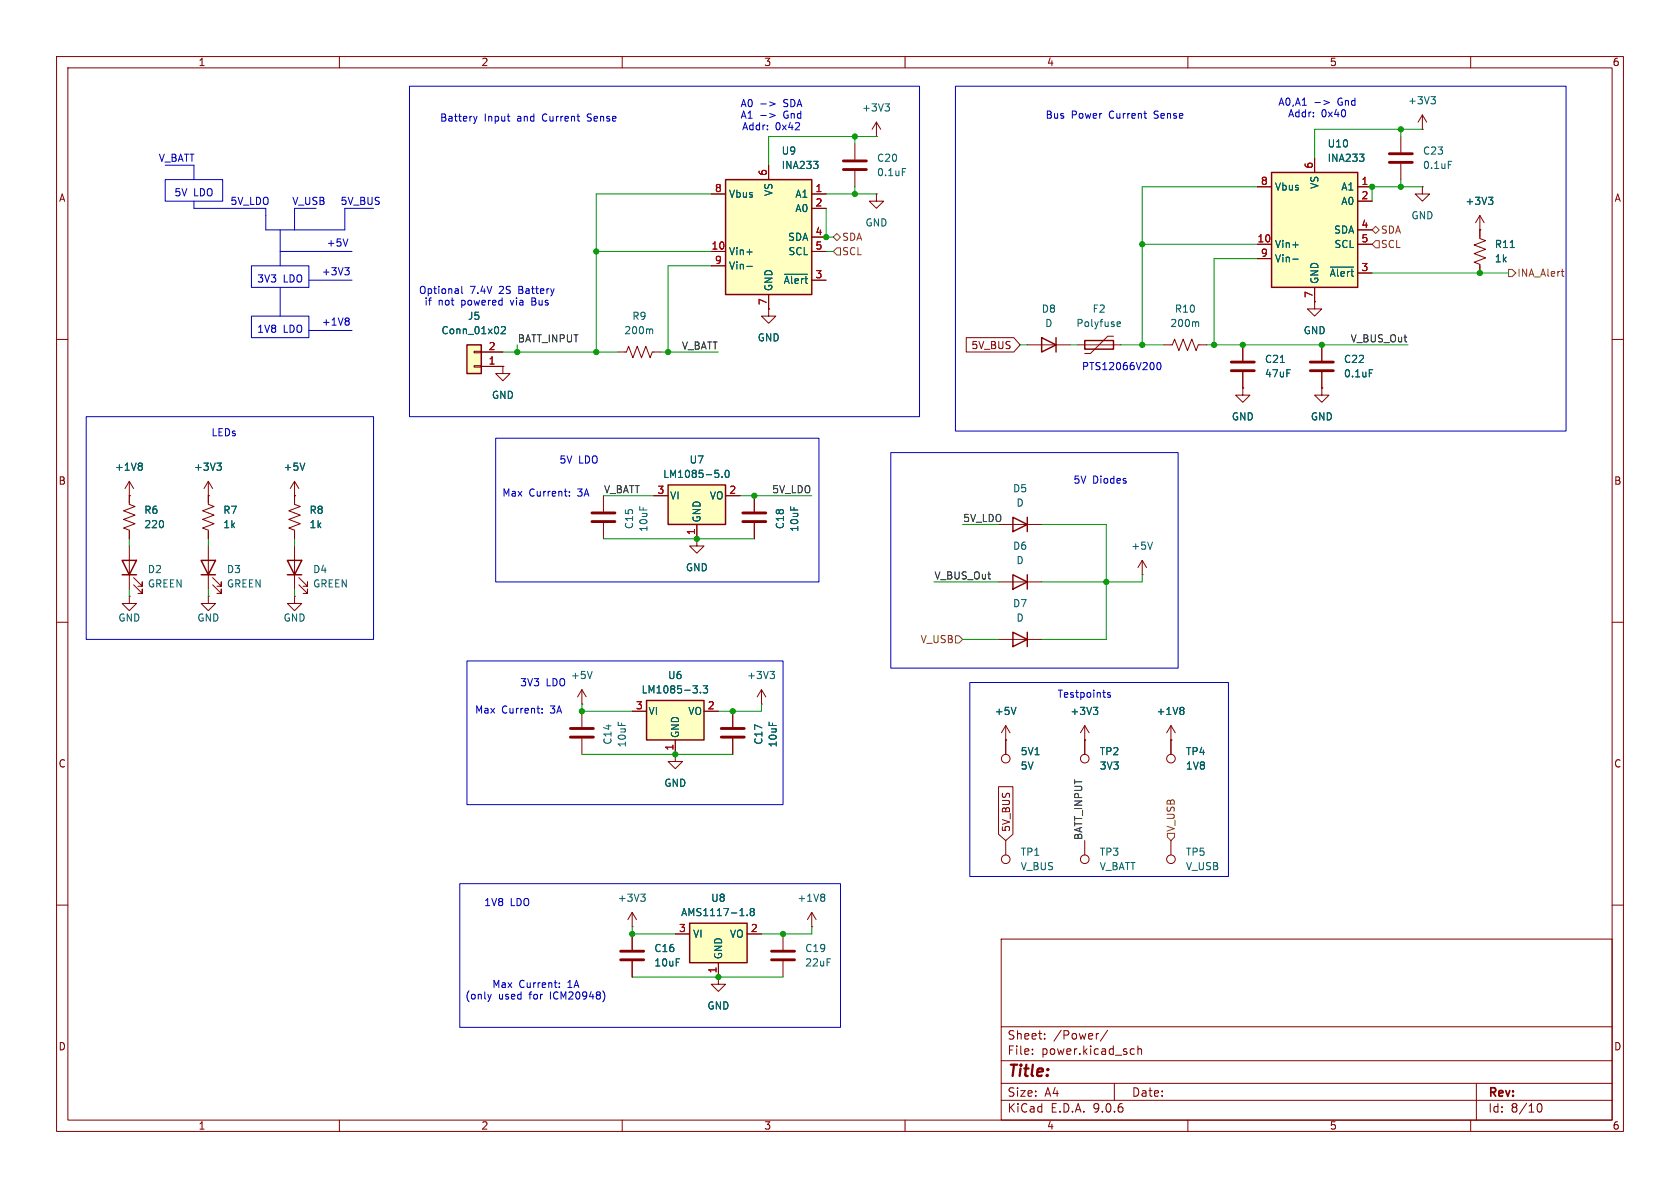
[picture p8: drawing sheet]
<svg xmlns="http://www.w3.org/2000/svg" width="297mm" height="210mm" viewBox="0 0 297 210" stroke-linecap="round" stroke-linejoin="round" font-family="sans-serif">
<g fill="none" stroke="#840000" stroke-width=".18">
<path d="M10 10h277v190h-277zM12 12h273v186h-273zM60 10v2M110 10v2M160 10v2M210 10v2M260 10v2M10 60h2M285 60h2M22.9 96.5v7.6M36.8 96.5v7.6M52.1 96.5v7.6"/>
<path d="M10 110h2M22.9 105.4v1.3h1.2l-1.2 1.3-1.3-1.3h1.3M22.9 105.4h.1M23.6 103.4l1.5 1.5v-.8v.8h-.7M23.6 102.1l1.5 1.5v-.7v.7h-.7M36.8 105.4v1.3h1.3l-1.3 1.3-1.2-1.3h1.2M36.8 105.4h.1M37.6 103.4l1.5 1.5v-.8v.8h-.7M37.6 102.1l1.5 1.5v-.7v.7h-.7M52.8 103.4l1.6 1.5v-.8v.8h-.8M52.8 102.1l1.6 1.5v-.7v.7h-.8M285 110h2"/>
<path d="M191.8 130.8h.1M191.8 128.3l-.8 1.2M191.8 128.3l.7 1.2M191.8 128.3v2.5M177.8 148.6v2.5M10 160h2M177 166h108v32h-108zM285 160h2M60 198v2M110 198v2M160 198v2M177 194.5h108"/>
<path d="M177 191.5h108M177 187.5h108M177 181.5h108M182.5 186.3v.1M182.5 185.5v.1M184.7 183.6v.1M184.7 182.8v.1M194.2 182.7l-.2 .1M195.8 182.1l-1.3 2M197 191.5v3M200.1 185.4l.4 .1M200.5 186.3l-.4 .1"/>
<path d="M201.2 185.5l.2-.1 .3 .1 .1 .9M201.2 184.9v1.5M210 198v2M260 198v2M261 191.5v6.5M271.7 195.7l.2-.5 .2-.1a.81 .81 0 0 1 .6 .6 .81 .81 0 0 1-.3 .8h-.4l-.3-.5"/>
<circle cx="177.8" cy="151.9" r=".76"/>
</g>
<path d="M193.3 125h.8l-.5 .5M193.8 125.5l.3 .3v.3l-.3 .2" fill="none" stroke="#006464" stroke-width=".18"/>
<path d="M21.6 99.1h2.5l-1.2 2.5zM35.6 99.1h2.5l-1.3 2.5zM50.8 99.1h2.5l-1.2 2.5zM21.6 101.6h2.5M35.6 101.6h2.5M50.8 101.6h2.5" fill="none" stroke="#840000" stroke-width=".25"/>
<path d="M128.3 31.8h15.2v20.3h-15.2z" fill="#ffffc2"/>
<path d="M128.3 31.8h15.2v20.3h-15.2z" fill="none" stroke="#840000" stroke-width=".25"/>
<g fill="none" stroke="#840000" stroke-width=".18">
<path d="M125.7 34.3h2.6M135.9 29.2v2.6M143.5 34.3h2.5M143.5 36.8h2.5M125.7 44.5h2.6M125.7 47h2.6M135.9 54.6v1.3h1.3l-1.3 1.3-1.3-1.3h1.3M135.9 54.6h.1M135.9 52.1v2.5M143.5 44.5h2.5M143.5 41.9h2.5M143.5 49.5h2.5"/>
<path d="M22.9 85.1v4.1l1 .3-2.1 .8 2.1 .8-2.1 .7 2.1 .8-2.1 .7 1.1 .4v1.6M22.9 87.6h.1M22.9 85.1l-.8 1.3M22.9 85.1l.7 1.3M36.8 85.1v4.1l1 .3-2 .8 2 .8-2 .7 2 .8-2 .7 1 .4v1.6M36.8 87.6h.1M36.8 85.1l-.7 1.3M36.8 85.1l.8 1.3M52.1 87.6h.1M52.1 85.1v4.1l1 .3-2 .8 2 .8-2 .7 2 .8-2 .7 1 .4v1.6M52.1 85.1l-.8 1.3M52.1 85.1l.7 1.3"/>
<path d="M191.8 148.6v2.5M138.4 165.1v2.8M138.4 169.9v2.8M143.5 163.8h.1M143.5 161.3l-.8 1.3M143.5 161.3l.8 1.3M143.5 161.3v2.5"/>
<circle cx="191.8" cy="151.9" r=".76"/>
</g>
<path d="M143.8 28.5h.8l-.4 .5M144.5 29.1v.6M132 44.5h1M132 47.1h1M138.7 48.5h4.1M24.9 81.9l.3 .2-.3 .3 .3 .2v.3l-.3 .2M38.3 81.9h.8l-.4 .4M38.9 82.3l.2 .3v.3l-.2 .2M53.9 81.9l-.4 1.2M145.6 158.1l.2 .2-.2 .3 .2 .2v.3l-.2 .2" fill="none" stroke="#006464" stroke-width=".18"/>
<path d="M136.4 168.1h4.1M136.4 169.7h4.1" fill="none" stroke="#840000" stroke-width=".51"/>
<path d="M121.9 163.2h10.2v7h-10.2z" fill="#ffffc2"/>
<path d="M121.9 163.2h10.2v7h-10.2z" fill="none" stroke="#840000" stroke-width=".25"/>
<g fill="none" stroke="#840000" stroke-width=".18">
<path d="M102.9 124.5h.1M102.9 121.9l-.8 1.3M102.9 121.9l.7 1.3M102.9 121.9v2.6M102.9 125.7v2.8M102.9 130.6v2.8M129.5 125.7v2.8M129.5 130.6v2.8M119.4 165.1h2.5M127 172.7v1.3h1.3l-1.3 1.3-1.3-1.3h1.3M127 172.7h.1M127 170.2v2.5"/>
<path d="M132.1 165.1h2.5"/>
</g>
<path d="M104.7 118.7l-.4 1.3M132.1 161.7v.2M132.9 161.1l-.3 .3 .1 .3 .2 .2 .3-.1 .1-.2v-.2l-.2-.3M132.9 161.1l-.3-.2 .3-.3h.2l.2 .2-.2 .3M132.9 161.1h.2" fill="none" stroke="#006464" stroke-width=".18"/>
<path d="M100.8 130.3h4.1M100.8 128.8h4.1M127.5 130.3h4.1M127.5 128.8h4.1" fill="none" stroke="#840000" stroke-width=".51"/>
<path d="M114.3 123.8h10.2v7h-10.2z" fill="#ffffc2"/>
<path d="M114.3 123.8h10.2v7h-10.2z" fill="none" stroke="#840000" stroke-width=".25"/>
<path d="M111.8 125.7h2.5M119.4 130.8v2.6M124.5 125.7h2.5M134.6 124.5h.1M134.6 121.9l-.7 1.3M134.6 121.9l.8 1.3M134.6 121.9v2.6" fill="none" stroke="#840000" stroke-width=".18"/>
<path d="M136.1 118.7h.8l-.4 .5M136.7 119.2l.2 .2v.3l-.2 .3M123.8 122.4v.1M124.3 121.2h.8l-.4 .5 .3 .1v.6l-.1 .1-.6-.1" fill="none" stroke="#006464" stroke-width=".18"/>
<path d="M82.5 61h2.6v5h-2.6z" fill="#ffffc2"/>
<path d="M184.1 59.7l2.6 1.3-2.6 1.2zM186.7 59.7v2.5M82.5 61h2.6v5h-2.6zM191.8 60.2h5v1.5h-5z" fill="none" stroke="#840000" stroke-width=".25"/>
<path d="M196.8 59.4h-1l-3 3.1h-1M83.8 64.6h1.3v.3h-1.3zM83.8 62.1h1.3v.3h-1.3zM85.1 64.8h3.8M85.1 62.2h3.8M181.6 61h7.6M190.5 61h7.6" fill="none" stroke="#840000" stroke-width=".18"/>
<path d="M88.6 57.9l.5-.2 .3 .4-.8 .9h.8M197.5 57.5l.2 .2h.3M197.5 57.1l.2-.2h.2l.2 .2v.1l-.6 .1" fill="none" stroke="#006464" stroke-width=".18"/>
<path d="M224.8 30.5h15.2v20.3h-15.2z" fill="#ffffc2"/>
<path d="M224.8 30.5h15.2v20.3h-15.2z" fill="none" stroke="#840000" stroke-width=".25"/>
<g fill="none" stroke="#840000" stroke-width=".18">
<path d="M222.2 33h2.6M232.4 27.9v2.6M240 33h2.6M240 35.6h2.6M247.6 24.1v2.8M247.6 29v2.8M251.5 22.9h.1M251.5 33v1.3h1.2l-1.2 1.3-1.3-1.3h1.3M251.5 33h.1M251.5 20.3l-.8 1.3M251.5 20.3l.7 1.3M251.5 20.3v2.6"/>
<path d="M261.6 38.1v4.1l1 .3-2 .8 2 .8-2 .7 2 .8-2 .8 1 .3v1.6M261.6 38.1l-.7 1.3M261.6 38.1l.8 1.3M222.2 43.2h2.6M222.2 45.7h2.6M232.4 53.3v1.3h1.3l-1.3 1.3-1.3-1.3h1.3M232.4 53.3h.1M232.4 50.8v2.5M240 43.2h2.6M240 40.6h2.6M240 48.3h2.6M261.6 40.6h.1"/>
<path d="M88.9 64.8v1.2h1.3l-1.3 1.3-1.3-1.3h1.3M88.9 64.8h.1M205.7 61h1.6l.3-1.1 .8 2.1 .8-2.1 .7 2.1 .8-2.1 .8 2.1 .3-1h1.6M219.7 68.6v1.3h1.3l-1.3 1.2-1.3-1.2h1.3M219.7 68.6h.1M219.7 61v2.8M219.7 65.8v2.8M233.7 68.6v1.3h1.2l-1.2 1.2-1.3-1.2h1.3M233.7 68.6h.1M233.7 61v2.8M233.7 65.8v2.8M119.4 133.4v1.2h1.2l-1.2 1.3-1.3-1.3h1.3"/>
<path d="M119.4 133.4h.1M111.8 163.8h.1M111.8 161.3v2.5M111.8 165.1v2.8M111.8 169.9v2.8M111.8 161.3l-.8 1.3M111.8 161.3l.7 1.3"/>
</g>
<g fill="none" stroke="#006464" stroke-width=".18">
<path d="M253 17.1h.8l-.5 .5M253.5 17.6l.3 .2v.3l-.3 .3M240.3 27.2h.8l-.4 .5M241.1 27.9v.5M256 28.5h.7M263.1 34.9h.8l-.4 .5M263.7 35.4l.2 .2v.3l-.2 .2M211.5 56.9l.4 .2v.6M228.5 43.3h1M228.5 45.8h1M235.2 47.2h4.1M267 43.8h.7"/>
<path d="M226.4 64.1h.7M242.1 65.3h.6M113.3 158.1h.8l-.5 .4M113.8 158.5l.3 .3v.3l-.3 .2"/>
</g>
<path d="M245.6 27.2h4.1M245.6 28.7h4.1M217.7 64h4M217.7 65.5h4M231.6 64h4.1M231.6 65.5h4.1M109.7 168.1h4.1M109.7 169.7h4.1" fill="none" stroke="#840000" stroke-width=".51"/>
<path d="M118.1 85.7h10.2v7h-10.2z" fill="#ffffc2"/>
<path d="M118.1 85.7h10.2v7h-10.2zM179.1 91.4l2.5 1.3-2.5 1.3zM181.6 91.4v2.6M179.1 111.8l2.5 1.2-2.5 1.3zM179.1 101.6l2.5 1.3-2.5 1.2zM181.6 101.6v2.5M181.6 111.8v2.5" fill="none" stroke="#840000" stroke-width=".25"/>
<g fill="none" stroke="#840000" stroke-width=".18">
<path d="M125.7 34.3h2.6M135.9 29.2v2.6M143.5 34.3h2.5M143.5 36.8h2.5M151.1 25.4v2.8M151.1 30.2v2.8M154.9 24.1h.1M154.9 34.3v1.3h1.3l-1.3 1.2-1.2-1.2h1.2M154.9 34.3h.1M154.9 21.6l-.7 1.3M154.9 21.6l.8 1.3M154.9 21.6v2.5"/>
<path d="M222.2 33h2.6M232.4 27.9v2.6M240 33h2.6M240 35.6h2.6M125.7 44.5h2.6M125.7 47h2.6M135.9 54.6h.1M135.9 52.1v2.5M143.5 44.5h2.5M143.5 41.9h2.5M143.5 49.5h2.5M170.8 59.7h8.4l1.1 1.3-1.1 1.2h-8.4z"/>
<path d="M222.2 43.2h2.6M222.2 45.7h2.6M232.4 53.3h.1M232.4 50.8v2.5M240 43.2h2.6M240 40.6h2.6M240 48.3h2.6M261.6 40.6h.1M261.6 40.6v1.3M261.6 47v1.3M85.1 62.2h3.8M85.1 64.8h3.8"/>
<path d="M88.9 64.8h.1M109.2 62.2h1.5l.4-1 .8 2 .7-2 .8 2 .8-2 .7 2 .4-1h1.5M219.7 68.6h.1M219.7 61v2.8M219.7 65.8v2.8M233.7 68.6h.1M233.7 61v2.8M233.7 65.8v2.8M22.9 87.6h.1M22.9 87.6v1.3M22.9 94v1.3M36.8 87.6h.1"/>
<path d="M36.8 87.6v1.3M36.8 94v1.3M52.1 87.6h.1M52.1 87.6v1.3M52.1 94v1.3M106.7 87.6v2.8M106.7 92.5v2.8M115.6 87.6h2.5M123.2 95.3v1.2h1.3l-1.3 1.3-1.3-1.3h1.3M123.2 95.3h.1M123.2 92.7v2.6M128.3 87.6h2.5"/>
<path d="M133.3 87.6v2.8M133.3 92.5v2.8M176.5 92.7h7.6M201.9 99.1l-.7 1.2M201.9 99.1l.8 1.2M201.9 99.1v2.5M52.1 105.4v1.3h1.2l-1.2 1.3-1.3-1.3h1.3M52.1 105.4h.1M176.5 113h7.6M176.5 102.9h7.6M201.9 101.6h.1M111.8 125.7h2.5"/>
<path d="M119.4 133.4h.1M119.4 130.8v2.6M124.5 125.7h2.5M129.5 125.7v2.8M129.5 130.6v2.8M176.5 139.1h2.6v8.4l-1.3 1.1-1.3-1.1zM177.8 130.8h.1M177.8 128.3v5.1M177.8 128.3l-.8 1.2M177.8 128.3l.8 1.2M191.8 130.8h.1M191.8 130.8v2.6"/>
<path d="M207 130.8h.1M207 128.3v5.1M207 128.3l-.8 1.2M207 128.3l.8 1.2M207 148.6v2.5M111.8 165.1v2.8M111.8 169.9v2.8M119.4 165.1h2.5M127 172.7h.1M127 170.2v2.5M132.1 165.1h2.5"/>
<circle cx="177.8" cy="134.1" r=".76"/>
<circle cx="191.8" cy="134.1" r=".76"/>
<circle cx="207" cy="134.1" r=".76"/>
<circle cx="207" cy="151.9" r=".76"/>
</g>
<g fill="none" stroke="#006464" stroke-width=".18">
<path d="M156.5 18.4h.7l-.4 .4M157 18.8l.2 .3v.3l-.2 .2M143.8 28.5h.8l-.4 .5M144.5 29.1v.6M159.5 29.8h.6M240.3 27.2h.8l-.4 .5M241.1 27.9v.5M263.1 34.9h.8l-.4 .5M263.7 35.4l.2 .2v.3l-.2 .2M88.6 57.9l.5-.2 .3 .4-.8 .9h.8M115 58.2l.4 .1v.7M132 44.5h1"/>
<path d="M132 47.1h1M138.7 48.5h4.1M228.5 43.3h1M228.5 45.8h1M235.2 47.2h4.1M267 43.8h.7M226.4 64.1h.7M242.1 65.3h.6M24.9 81.9l.3 .2-.3 .3 .3 .2v.3l-.3 .2M38.3 81.9h.8l-.4 .4M38.9 82.3l.2 .3v.3l-.2 .2M53.9 81.9l-.4 1.2"/>
<path d="M127.6 84.3v.1M128.4 83.2l.1-.1a.68 .68 0 0 1 .4 .7 .68 .68 0 0 1-.4 .6 .84 .84 0 0 1-.1-1.2zM203.7 95.8l-.4 1.3M123.8 122.4v.1M124.3 121.2h.8l-.4 .5 .3 .1v.6l-.1 .1-.6-.1M179.6 125l-.4 1.3M193.3 125h.8l-.5 .5M193.8 125.5l.3 .3v.3l-.3 .2M209.1 125l.2 .3-.2 .3 .2 .2v.3l-.2 .2M132.1 161.7v.2M132.9 161.1l-.3 .3 .1 .3 .2 .2 .3-.1 .1-.2v-.2l-.2-.3M132.9 161.1l-.3-.2 .3-.3h.2l.2 .2-.2 .3"/>
<path d="M132.9 161.1h.2"/>
</g>
<path d="M149.1 28.4h4.1M149.1 30h4.1M104.6 92.2h4.1M104.6 90.7h4.1M131.3 92.2h4.1M131.3 90.7h4.1" fill="none" stroke="#840000" stroke-width=".51"/>
<path d="M147.3 41.9l.7-.6 .6 .6-.6 .6zM148 43.8h.6v1.3h-.6l-.7-.6zM242.6 40.6l.6-.6 .6 .6-.6 .7zM243.2 42.5h.6v1.3h-.6l-.6-.6zM266.7 47.6h.6l.7 .7-.7 .6h-.6zM276 48h.5M276.2 48.8h.3M168.9 112.4h.6l.7 .6-.7 .7h-.6zM206.4 147.3h1.2v.7l-.6 .6-.6-.6z" fill="none" stroke="#725600" stroke-width=".18"/>
<g fill="none" stroke="#0000c2" stroke-width=".18">
<path d="M72.4 15.2h90.2v58.5h-90.2zM134.5 18.4h1M136.1 18l.9 .4-.9 .3M168.9 15.2h108v61h-108zM234 17.8l1 .3-1 .4M29.2 31.8h10.2v3.8h-10.2zM29.2 29.2h5.1v2.6M34.3 35.6v1.2h12.7v3.8h14v-3.8h5M55.9 36.8h-3.8v3.8M83.7 20.6l.3 .8M84 21.4l-.1 .4M84.3 20.6l-.3 .8"/>
<path d="M89.7 20.6h.4M90 21.4h.1M134.5 20.4h1M136.1 20.1l.9 .3-.9 .4M202.2 20.1h.5M202.6 20.9h.1M44.4 47h10.2v3.8h-10.2zM44.4 55.9h10.2v3.8h-10.2zM49.5 40.6v6.4M49.5 50.8v5.1M49.5 44.5h12.7M54.6 49.5h7.6"/>
<path d="M54.6 58.4h7.6M60.9 47.3h.8l-.4 .5M61.5 47.8l.2 .2v.3l-.2 .3M61.5 56.2l.2 .3-.2 .3 .2 .2v.2l-.2 .3M61.5 42.2l-.4 1.3M81.6 50.6v1.1l.2 .2M15.2 73.7h50.8v39.3h-50.8zM87.6 77.5h57.2v25.4h-57.2zM204.6 64.2l.2-.1a.68 .68 0 0 1 .5 .6 .68 .68 0 0 1-.5 .7l-.2-.2-.1-.3zM100.7 87.6v.1M100.7 86.9v.1M157.5 80h50.8v38.1h-50.8z"/>
<path d="M82.5 116.8h55.9v25.4h-55.9zM95.8 125.9v.2M95.8 125.3v.1M171.4 120.7h45.8v34.2h-45.8zM196.3 122.5l-.3-.1-.2 .2 .1 .2 .4 .1v.3h-.5M81.3 156.2h67.3v25.4h-67.3zM86.8 175.8l-.3 .8M98.9 174.4v.2M98.9 173.8v.1M106.7 175.4l.2 .6-.2 .9"/>
</g>
<g fill="none" stroke="#009600" stroke-width=".18">
<path d="M125.7 34.3h-20.3v27.9M146 36.8v5.1h1.3M146 34.3h8.9M151.1 24.1v1.3M151.1 33v1.3M154.9 24.1h-19v5.1M222.2 33h-20.3v28M247.6 22.9v1.2M247.6 31.8v1.2M251.5 33h-8.9v2.6M251.5 22.9h-19.1v5M105.4 44.5h20.3"/>
<path d="M125.7 47h-7.6v15.2M146 44.5h1.3M201.9 43.2h20.3M222.2 45.7h-7.6v15.3M242.6 48.3h24.1M88.9 62.2h20.3M91.4 61v1.2M116.8 62.2h10.2M180.3 61h1.3M189.2 61h1.3M198.1 61h7.6M213.4 61h35.5"/>
<path d="M22.9 95.3v1.2M36.8 95.3v1.2M52.1 95.3v1.2M106.7 95.3h26.6M106.7 87.6h8.9M130.8 87.6h12.7M170.2 92.7h6.3M184.1 92.7h11.5v20.3h-11.5M22.9 104.1v1.3M36.8 104.1v1.3M52.1 104.1v1.3M165.1 102.9h11.4"/>
<path d="M170.2 113h6.3M201.9 101.6v1.3h-17.8M102.9 124.5v1.2h8.9M102.9 133.4h26.6M134.6 124.5v1.2h-7.6M111.8 163.8v1.3h7.6M111.8 172.7h26.6M143.5 163.8v1.3h-8.9"/>
</g>
<g fill="#009600" stroke="#009600" stroke-width=".18">
<circle cx="247.6" cy="33" r=".46"/>
<circle cx="261.6" cy="48.3" r=".46"/>
<circle cx="233.7" cy="61" r=".46"/>
<circle cx="242.6" cy="33" r=".46"/>
<circle cx="247.6" cy="22.9" r=".46"/>
<circle cx="201.9" cy="43.2" r=".46"/>
<circle cx="219.7" cy="61" r=".46"/>
<circle cx="151.1" cy="24.1" r=".46"/>
<circle cx="105.4" cy="62.2" r=".46"/>
<circle cx="91.4" cy="62.2" r=".46"/>
<circle cx="118.1" cy="62.2" r=".46"/>
<circle cx="105.4" cy="44.5" r=".46"/>
<circle cx="151.1" cy="34.3" r=".46"/>
<circle cx="146" cy="41.9" r=".46"/>
<circle cx="138.4" cy="165.1" r=".46"/>
<circle cx="133.3" cy="87.6" r=".46"/>
<circle cx="201.9" cy="61" r=".46"/>
<circle cx="195.6" cy="102.9" r=".46"/>
<circle cx="214.6" cy="61" r=".46"/>
<circle cx="102.9" cy="125.7" r=".46"/>
<circle cx="119.4" cy="133.4" r=".46"/>
<circle cx="111.8" cy="165.1" r=".46"/>
<circle cx="127" cy="172.7" r=".46"/>
<circle cx="123.2" cy="95.3" r=".46"/>
<circle cx="129.5" cy="125.7" r=".46"/>
</g>
<text font-size="2.8" fill="#840000" x="178" y="190.9">Title:</text>
<g font-size="2.1" fill="#840000">
<text x="178" y="184">Sheet:</text>
<text x="186.2" y="184">/Power/</text>
<text x="178" y="186.7">File:</text>
<text x="184.1" y="186.7">power.kicad_sch</text>
<text x="178" y="196.9">KiCad</text>
<text x="178" y="194.1">Size:</text>
<text x="184.7" y="194.1">A4</text>
<text x="185.7" y="196.9">E.D.A.</text>
<text x="193.3" y="196.9">9.0.6</text>
<text x="200" y="194.1">Date:</text>
<text x="263" y="194.3">Rev:</text>
<text x="263" y="196.9">Id:</text>
<text x="267.1" y="196.9">8/10</text>
</g>
<g font-size="1.8" fill="#840000">
<text x="35" y="11.9">1</text>
<text x="85" y="11.9">2</text>
<text x="135" y="11.9">3</text>
<text x="185" y="11.9">4</text>
<text x="235" y="11.9">5</text>
<text x="285" y="11.9">6</text>
<text x="10.3" y="35.9">A</text>
<text x="285.3" y="35.9">A</text>
<text x="171.6" y="61.9">5V_BUS</text>
<text x="10.3" y="85.9">B</text>
<text x="285.3" y="85.9">B</text>
<text x="10.3" y="135.9">C</text>
<text x="285.3" y="135.9">C</text>
<text x="178.8" y="147.2" transform="rotate(-90 178.8 147.2)">5V_BUS</text>
<text x="10.3" y="185.9">D</text>
<text x="285.3" y="185.9">D</text>
<text x="35" y="199.9">1</text>
<text x="85" y="199.9">2</text>
<text x="135" y="199.9">3</text>
<text x="185" y="199.9">4</text>
<text x="235" y="199.9">5</text>
<text x="285" y="199.9">6</text>
</g>
<g font-size="1.8" fill="#0000c2">
<text x="77.7" y="21.7">Battery</text>
<text x="85.6" y="21.7">Input</text>
<text x="91.5" y="21.7">and</text>
<text x="96.2" y="21.7">Current</text>
<text x="104.3" y="21.7">Sense</text>
<text x="130.8" y="19.1">A0</text>
<text x="130.8" y="21.2">A1</text>
<text x="131.1" y="23.2">Addr:</text>
<text x="137" y="23.2">0x42</text>
<text x="138.6" y="19.1">SDA</text>
<text x="138.6" y="21.2">Gnd</text>
<text x="184.8" y="21.2">Bus</text>
<text x="189.4" y="21.2">Power</text>
<text x="196.2" y="21.2">Current</text>
<text x="204.3" y="21.2">Sense</text>
<text x="225.9" y="18.9">A0,A1</text>
<text x="227.6" y="20.9">Addr:</text>
<text x="232.3" y="18.9">-&gt;</text>
<text x="233.6" y="20.9">0x40</text>
<text x="236.6" y="18.9">Gnd</text>
<text x="28" y="28.8">V_BATT</text>
<text x="30.7" y="34.9">5V</text>
<text x="34.2" y="34.9">LDO</text>
<text x="40.6" y="36.4">5V_LDO</text>
<text x="51.6" y="36.4">V_USB</text>
<text x="60.1" y="36.4">5V_BUS</text>
<text x="57.7" y="43.8">+5V</text>
<text x="45.4" y="50.1">3V3</text>
<text x="50.1" y="50.1">LDO</text>
<text x="56.8" y="48.9">+3V3</text>
<text x="74" y="52.2">Optional</text>
<text x="83.1" y="52.2">7.4V</text>
<text x="88.3" y="52.2">2S</text>
<text x="91.9" y="52.2">Battery</text>
<text x="45.4" y="59">1V8</text>
<text x="50.1" y="59">LDO</text>
<text x="56.8" y="57.8">+1V8</text>
<text x="74.9" y="54.2">if</text>
<text x="77.4" y="54.2">not</text>
<text x="81.6" y="54.2">powered</text>
<text x="90.5" y="54.2">via</text>
<text x="94.4" y="54.2">Bus</text>
<text x="191.2" y="65.6">PTS12066V200</text>
<text x="37.3" y="77.3">LEDs</text>
<text x="98.8" y="82.1">5V</text>
<text x="102.3" y="82.1">LDO</text>
<text x="88.7" y="88">Max</text>
<text x="93.5" y="88">Current:</text>
<text x="102.2" y="88">3A</text>
<text x="189.7" y="85.7">5V</text>
<text x="193.2" y="85.7">Diodes</text>
<text x="91.9" y="121.5">3V3</text>
<text x="96.5" y="121.5">LDO</text>
<text x="186.9" y="123.5">Testpoints</text>
<text x="83.9" y="126.3">Max</text>
<text x="88.7" y="126.3">Current:</text>
<text x="97.4" y="126.3">3A</text>
<text x="85.5" y="160.4">1V8</text>
<text x="90.2" y="160.4">LDO</text>
<text x="82.2" y="176.9">(only</text>
<text x="86.9" y="174.9">Max</text>
<text x="88.1" y="176.9">used</text>
<text x="91.7" y="174.9">Current:</text>
<text x="93.7" y="176.9">for</text>
<text x="97.5" y="176.9">ICM20948)</text>
<text x="100.5" y="174.9">1A</text>
</g>
<g font-size="1.8" fill="#006464">
<text x="152.3" y="19.9">+3V3</text>
<text x="248.8" y="18.6">+3V3</text>
<text x="138.1" y="27.5">U9</text>
<text x="154.9" y="28.8">C20</text>
<text x="234.6" y="26.3">U10</text>
<text x="234.6" y="28.8">INA233</text>
<text x="251.5" y="27.5">C23</text>
<text x="128.8" y="35.2">Vbus</text>
<text x="136.8" y="34.8" transform="rotate(-90 136.8 34.8)">VS</text>
<text x="138.1" y="30.1">INA233</text>
<text x="140.5" y="35.2">A1</text>
<text x="154.9" y="31.3">0.1uF</text>
<text x="225.3" y="33.9">Vbus</text>
<text x="233.3" y="33.5" transform="rotate(-90 233.3 33.5)">VS</text>
<text x="237" y="33.9">A1</text>
<text x="251.5" y="30.1">0.1uF</text>
<text x="140.5" y="37.7">A0</text>
<text x="152.9" y="40.2">GND</text>
<text x="235.8" y="41.5">SDA</text>
<text x="237" y="36.4">A0</text>
<text x="249.4" y="39">GND</text>
<text x="259" y="36.4">+3V3</text>
<text x="128.8" y="45.3">Vin+</text>
<text x="128.8" y="47.9">Vin-</text>
<text x="139.2" y="42.8">SDA</text>
<text x="139.3" y="45.3">SCL</text>
<text x="225.3" y="44">Vin+</text>
<text x="225.3" y="46.6">Vin-</text>
<text x="235.8" y="44">SCL</text>
<text x="264.2" y="44">R11</text>
<text x="264.2" y="46.6">1k</text>
<text x="136.8" y="51.6" transform="rotate(-90 136.8 51.6)">GND</text>
<text x="138.4" y="50.4">~{Alert}</text>
<text x="233.3" y="50.3" transform="rotate(-90 233.3 50.3)">GND</text>
<text x="235" y="49.1">~{Alert}</text>
<text x="77.9" y="59.3">Conn_01x02</text>
<text x="82.6" y="56.7">J5</text>
<text x="110.3" y="59.3">200m</text>
<text x="111.7" y="56.7">R9</text>
<text x="184.1" y="55.5">D8</text>
<text x="184.7" y="58">D</text>
<text x="190.2" y="58">Polyfuse</text>
<text x="193.1" y="55.5">F2</text>
<text x="206.8" y="58">200m</text>
<text x="207.6" y="55.5">R10</text>
<text x="230.4" y="59.3">GND</text>
<text x="133.9" y="60.6">GND</text>
<text x="223.5" y="64.4">C21</text>
<text x="237.5" y="64.4">C22</text>
<text x="86.9" y="70.7">GND</text>
<text x="223.5" y="66.9">47uF</text>
<text x="237.5" y="66.9">0.1uF</text>
<text x="217.7" y="74.5">GND</text>
<text x="231.6" y="74.5">GND</text>
<text x="20.2" y="83.4">+1V8</text>
<text x="34.2" y="83.4">+3V3</text>
<text x="50" y="83.4">+5V</text>
<text x="121.8" y="82.1">U7</text>
<text x="117.1" y="84.7">LM1085-5.0</text>
<text x="118.4" y="88.5">VI</text>
<text x="125.4" y="88.5">VO</text>
<text x="179" y="87.2">D5</text>
<text x="179.6" y="89.8">D</text>
<text x="25.4" y="91">R6</text>
<text x="25.4" y="93.6">220</text>
<text x="39.4" y="91">R7</text>
<text x="39.4" y="93.6">1k</text>
<text x="54.6" y="91">R8</text>
<text x="54.6" y="93.6">1k</text>
<text x="112.1" y="93.6" transform="rotate(-90 112.1 93.6)">C15</text>
<text x="114.7" y="94.1" transform="rotate(-90 114.7 94.1)">10uF</text>
<text x="124.1" y="92.5" transform="rotate(-90 124.1 92.5)">GND</text>
<text x="138.8" y="93.6" transform="rotate(-90 138.8 93.6)">C18</text>
<text x="141.3" y="94.1" transform="rotate(-90 141.3 94.1)">10uF</text>
<text x="26" y="101.5">D2</text>
<text x="40" y="101.5">D3</text>
<text x="55.3" y="101.5">D4</text>
<text x="121.2" y="101.2">GND</text>
<text x="179" y="97.4">D6</text>
<text x="179.6" y="99.9">D</text>
<text x="199.9" y="97.4">+5V</text>
<text x="26" y="104.1">GREEN</text>
<text x="40" y="104.1">GREEN</text>
<text x="55.3" y="104.1">GREEN</text>
<text x="179" y="107.5">D7</text>
<text x="20.8" y="110.1">GND</text>
<text x="34.8" y="110.1">GND</text>
<text x="50" y="110.1">GND</text>
<text x="179.6" y="110.1">D</text>
<text x="100.8" y="120.2">+5V</text>
<text x="113.3" y="122.8">LM1085-3.3</text>
<text x="118" y="120.2">U6</text>
<text x="132" y="120.2">+3V3</text>
<text x="108.3" y="131.7" transform="rotate(-90 108.3 131.7)">C14</text>
<text x="114.6" y="126.6">VI</text>
<text x="120.2" y="130.6" transform="rotate(-90 120.2 130.6)">GND</text>
<text x="121.6" y="126.6">VO</text>
<text x="135" y="131.7" transform="rotate(-90 135 131.7)">C17</text>
<text x="175.8" y="126.6">+5V</text>
<text x="189.1" y="126.6">+3V3</text>
<text x="204.4" y="126.6">+1V8</text>
<text x="110.8" y="132.2" transform="rotate(-90 110.8 132.2)">10uF</text>
<text x="137.5" y="132.2" transform="rotate(-90 137.5 132.2)">10uF</text>
<text x="180.3" y="136.2">5V</text>
<text x="180.3" y="133.7">5V1</text>
<text x="194.3" y="133.7">TP2</text>
<text x="194.3" y="136.2">3V3</text>
<text x="209.6" y="133.7">TP4</text>
<text x="209.6" y="136.2">1V8</text>
<text x="117.3" y="139.3">GND</text>
<text x="180.3" y="151.5">TP1</text>
<text x="180.3" y="154">V_BUS</text>
<text x="194.3" y="151.5">TP3</text>
<text x="194.3" y="154">V_BATT</text>
<text x="209.6" y="151.5">TP5</text>
<text x="209.6" y="154">V_USB</text>
<text x="109.1" y="159.6">+3V3</text>
<text x="125.6" y="159.6">U8</text>
<text x="140.9" y="159.6">+1V8</text>
<text x="120.3" y="162.2">AMS1117-1.8</text>
<text x="122.4" y="166">VI</text>
<text x="128.9" y="166">VO</text>
<text x="115.6" y="168.5">C16</text>
<text x="115.6" y="171">10uF</text>
<text x="127.9" y="169.7" transform="rotate(-90 127.9 169.7)">GND</text>
<text x="142.2" y="168.5">C19</text>
<text x="142.2" y="171">22uF</text>
<text x="125" y="178.7">GND</text>
</g>
<g font-size="1.8" fill="#a90000">
<text x="232.2" y="29.9" transform="rotate(-90 232.2 29.9)">6</text>
<text x="126.3" y="34">8</text>
<text x="135.6" y="31.2" transform="rotate(-90 135.6 31.2)">6</text>
<text x="144.1" y="34">1</text>
<text x="222.8" y="32.8">8</text>
<text x="240.6" y="32.8">1</text>
<text x="240.6" y="35.3">2</text>
<text x="144.1" y="36.6">2</text>
<text x="144.1" y="41.7">4</text>
<text x="240.6" y="40.4">4</text>
<text x="125.7" y="44.2">10</text>
<text x="126.3" y="46.7">9</text>
<text x="144.1" y="44.2">5</text>
<text x="222.2" y="42.9">10</text>
<text x="222.8" y="45.5">9</text>
<text x="240.6" y="42.9">5</text>
<text x="144.1" y="49.3">3</text>
<text x="232.2" y="52.8" transform="rotate(-90 232.2 52.8)">7</text>
<text x="240.6" y="48">3</text>
<text x="135.6" y="54" transform="rotate(-90 135.6 54)">7</text>
<text x="86.3" y="64.5">1</text>
<text x="86.3" y="62">2</text>
<text x="116.1" y="87.4">3</text>
<text x="128.8" y="87.4">2</text>
<text x="122.9" y="94.7" transform="rotate(-90 122.9 94.7)">1</text>
<text x="112.3" y="125.5">3</text>
<text x="125" y="125.5">2</text>
<text x="119.1" y="132.8" transform="rotate(-90 119.1 132.8)">1</text>
<text x="119.9" y="164.8">3</text>
<text x="132.6" y="164.8">2</text>
<text x="126.7" y="172.2" transform="rotate(-90 126.7 172.2)">1</text>
</g>
<g font-size="1.8" fill="#725600">
<text x="244" y="41.5">SDA</text>
<text x="148.8" y="42.8">SDA</text>
<text x="148.8" y="45.3">SCL</text>
<text x="244" y="44">SCL</text>
<text x="268.2" y="49.1">INA_Alert</text>
<text x="162.7" y="113.9">V_USB</text>
<text x="207.9" y="147.1" transform="rotate(-90 207.9 147.1)">V_USB</text>
</g>
<g font-size="1.8" fill="#0f0f0f">
<text x="91.4" y="60.6">BATT_INPUT</text>
<text x="120.4" y="61.9">V_BATT</text>
<text x="238.7" y="60.6">V_BUS_Out</text>
<text x="106.7" y="87.3">V_BATT</text>
<text x="136.4" y="87.3">5V_LDO</text>
<text x="170.2" y="92.4">5V_LDO</text>
<text x="165.1" y="102.5">V_BUS_Out</text>
<text x="191.4" y="148.6" transform="rotate(-90 191.4 148.6)">BATT_INPUT</text>
</g>
</svg>
